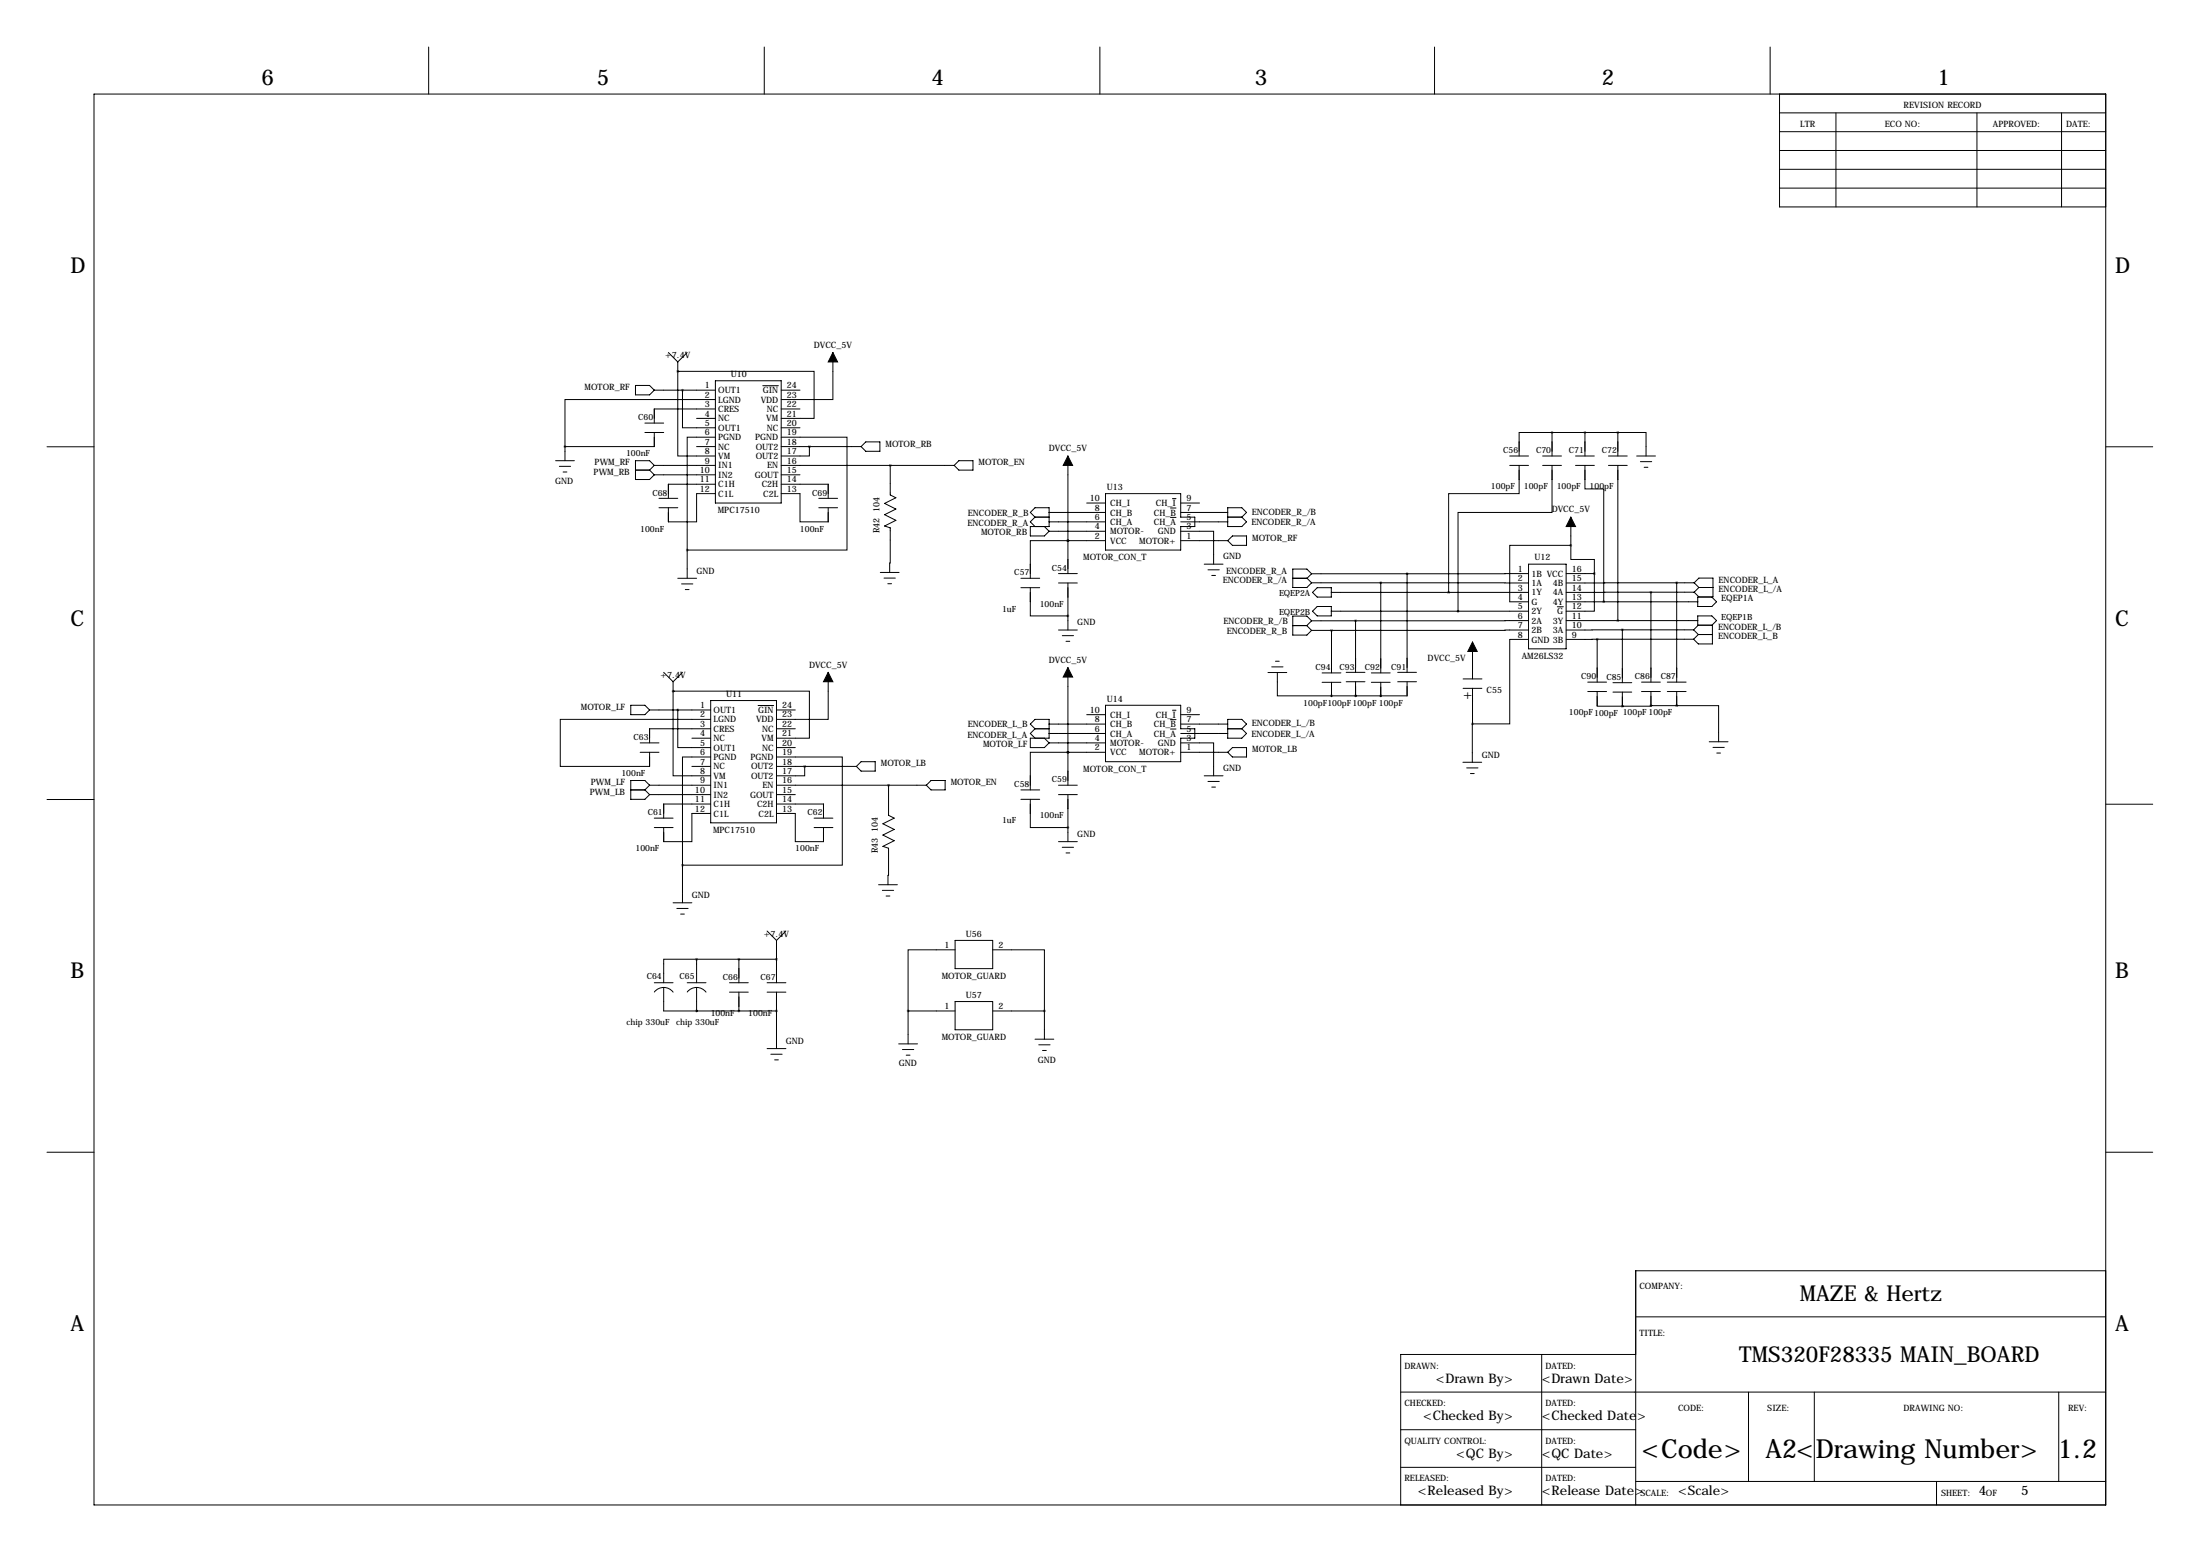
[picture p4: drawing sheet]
<svg xmlns="http://www.w3.org/2000/svg" width="594mm" height="419mm" viewBox="0 0 594 419" stroke-linecap="round" stroke-linejoin="round" font-family="sans-serif">
<g fill="none" stroke="#000" stroke-width=".27">
<path d="M115.8 12.7v12.7M206.5 12.7v12.7M297.2 12.7v12.7M387.6 12.7v12.7M478.3 12.7v12.7M25.4 25.4h543.6v381h-543.6zM480.8 25.4v30.5h88.2M480.8 30.5h88.2M480.8 35.6h88.2M496.1 30.5v25.4M534.2 30.5v25.4M557 30.5v25.4"/>
<path d="M480.8 40.6h88.2M480.8 45.7h88.2M480.8 50.8h88.2M180.6 95.2l2.5 2.5M183.1 97.7v2.6M185.7 95.2l-2.6 2.5M225 95.2v12.7h-13.9M171.7 104.1h3.8l1.3 1.3-1.3 1.2h-3.8zM174.2 114.2h5.1M174.2 116.8h5.1M176.8 105.4h16.5M176.8 116.8v3.8h-24.1"/>
<path d="M183.1 100.3v22.8h10.2M183.1 100.3h36.9v12.7h-8.9M183.1 100.3h.1M184.4 105.4v10.1h8.9M188.2 113h5.1M193.3 107.9h-40.6v12.7M193.3 118.1h-7.6v30.4M193.3 102.8h17.8v33h-17.8zM193.3 110.4h-16.5v3.8M206.1 104.2h4.2M211.1 118.1h17.8v30.4h-43.2M211.1 105.4h5.1"/>
<path d="M211.1 110.4h5.1M211.1 115.5h5.1M233.9 119.3h3.8v2.6h-3.8l-1.2-1.3zM419.4 116.8h-8.9v6.3M419.4 116.8h17.7M419.4 116.8v6.3M428.2 116.8v6.3M437.1 116.8h7.7v6.3M437.1 116.8v6.3M12.7 120.6h12.7M150.1 124.4h5.1M151.1 125.9h3.1"/>
<path d="M152.1 127.5h1.1M152.7 120.6v3.8M171.7 126.9h3.8M175.5 126.9l1.3 1.3M176.8 125.7h16.5M176.8 128.2h16.5M176.8 125.7l-1.3-1.3h-3.8v5.1h3.8l1.3-1.3M176.8 125.7l-1.3 1.2M178.1 134.6h5M178.1 137.1h5M188.2 120.6h5.1M193.3 133.3h-5.1v7.6h-7.6v-3.8"/>
<path d="M193.3 130.8h-12.7v3.8M211.1 133.3h5.1v7.6h7.6v-3.8M211.1 120.6h21.6M211.1 125.7h46.7M211.1 128.2h5.1M211.1 130.8h12.7v3.8M218.7 120.6v2.5h-7.6M221.2 134.6h5.1M221.2 137.1h5.1M240.5 125.7v8l1.6 .7-3.1 1.5 3.1 1.6-3.1 1.5 3.1 1.5-3.1 1.5 1.5 .5-.1 12.1M257.8 125.7l1.3-1.3h3.8v2.5h-3.8zM279.7 139.6l-1.3-1.2 1.3-1.3h3.8v5.1h-5.1v2.5h3.8l1.3-1.2"/>
<path d="M279.7 139.6h3.8M279.7 139.6l-1.3 1.3 1.3 1.3M283.5 138.4h15.2M288.5 123.1v31.8M293.6 135.8h5.1M298.7 133.3h20.3v6.3h3.8v2.6h-3.8v6.3h-20.3zM316.3 137.2h1.5M316.3 139.7h1.5M316.8 134.6h1M319 135.8h5.1M319 138.4h12.7M331.7 137.1h3.8l1.3 1.3-1.3 1.2 1.3 1.3-1.3 1.3h-3.8z"/>
<path d="M331.7 139.6h3.8M407.9 123.1h5.1M407.9 125.7h5.1M410.5 125.7v7.6h-19.1v26.7M416.8 123.1h5.1M416.8 125.7h5.1M419.4 125.7v12.7h-25.4v26.6M424.4 139.6v7.7M425.7 123.1h5.1M425.7 125.7h5.1M428.2 125.7v6.3h5.1v30.5M434.6 123.1h5.1"/>
<path d="M434.6 125.7h5.1M437.1 125.7v41.9M442.2 123.1h5.1M443.2 124.7h3.1M444.2 126.2h1.1M569 120.6h12.7M183.1 156.2h5.1M184.1 157.7h3.1M185.2 159.2h1M185.7 148.5v7.7M237.8 154.6h5.1M238.9 156.1h3"/>
<path d="M239.9 157.6h1M275.8 156.2h5.1M275.8 158.7h5.1M278.4 158.7v7.6h10.1M282.2 142.2l1.3 1.3M283.5 140.9h15.2M283.5 143.5h15.2M286 154.9h5.1M286 157.4h5.1M288.5 146h.1M288.5 146h-10.1v10.2M288.5 157.4v12.7"/>
<path d="M288.5 146h10.2M319 143.5h8.9v8.8M319 140.9h12.7M319 146h12.7M325.4 152.3h5.1M326.4 153.9h3M327.4 155.4h1M333 144.7h3.8v2.6h-3.8l-1.3-1.3zM349.3 156.1h3.8l1.3 1.3M354.4 154.9l-1.3-1.2h-3.8v4.9h3.8l1.3-1.2M354.4 154.9h25.8M354.4 154.9l-1.3 1.3h-3.8"/>
<path d="M354.4 157.4h18.7M354.6 160l1.3-1.3h3.8v2.5h-3.8zM359.7 160h53.3M373.1 157.4h39.9M373.1 157.4v24.3M380.2 154.9v26.7M413 154.9h-32.8M413 152.3h10.2v22.9h-10.2zM423.2 154.9h7.6M424.4 147.3h-16.5v15.2h5.1M424.4 147.3v3.8h6.4v3.8M430.8 154.9v10.1h-7.6"/>
<path d="M446.1 159.9l-22.9 .1M446.1 159.9v24.3M446.1 159.9h11.7M453 157.4h-29.8M453 157.4v26.8M453 157.4h4.8M457.8 157.4l1.2-1.3h3.8v5.1h-3.8l-1.2-1.3M457.8 157.4l1.2 1.2M459 158.6h3.8M459 158.6l-1.2 1.3M286 170.1h5.1M287 171.7h3.1"/>
<path d="M288 173.2h1.1M344.6 178.6h1M349.3 168.9h3.8M353.1 169l1.3 1.2M354.4 167.6l-1.3-1.2h-3.8v5.1h3.8l1.3-1.3M354.4 170.2h5.4M354.4 167.6h11.9M354.4 167.6l-1.3 1.3M354.6 165l1.3-1.2h3.8v2.5h-3.8zM359.7 165h53.3M359.8 170.2v11.5M366.3 167.6v14"/>
<path d="M397.9 173.4v9.9M413 172.7h-5.1v22.8h-10M413 170.1l-53.2 .1M413 167.6h-46.7M420.8 163.8h1.6M423.2 162.5h35.5M423.2 167.6h35.5M431.5 172.6l-8.3 .1M431.5 172.6v11.6M431.5 172.6h26.1M438.4 170.1h-15.2M438.4 170.1v14.3"/>
<path d="M438.4 170.1h19.2M457.6 170.1l1.3 1.2M457.6 170.1l1.3-1.3h3.8v5.1h-3.8l-1.3-1.3M458.7 161.2h3.8l1.3 1.3-1.3 1.3h-3.8zM458.7 166.3h3.8l1.3 1.3-1.3 1.3h-3.8zM458.9 171.3h3.8M458.9 171.3l-1.3 1.3M170.4 190.4h3.8l1.3 1.3-1.3 1.3h-3.8zM175.5 191.7h16.5M179.3 181.6l2.6 2.5M181.9 186.6h36.8v12.7h-8.9M181.9 186.6h.1"/>
<path d="M181.9 186.6v22.9h10.1M181.9 184.1v2.5M183.1 191.7v10.2h8.9M184.4 181.6l-2.5 2.5M186.9 199.3h5.1M192 194.3h-40.6v12.7h24.1v-3.9M192 196.8h-16.5v3.8M192 189.2h17.8v33h-17.8zM204.8 190.5h4.2M209.8 196.8h5.1M209.8 191.7h5.1M223.8 181.6v12.7h-14"/>
<path d="M279.7 196.8l-1.3-1.3 1.3-1.2h3.8v5h-5.1v2.6h3.8l1.3-1.3M279.7 196.8h3.8M279.7 196.8l-1.3 1.3 1.3 1.2M282.2 199.3l1.3 1.3M283.5 195.5h15.2M283.5 198.1h15.2M288.5 180.3v31.7M293.6 193h5.1M298.7 190.4h20.3v6.4h3.8v2.5h-3.8v6.4h-20.3zM316.3 194.3h1.5M316.3 196.9h1.5M316.8 191.8h1"/>
<path d="M319 193h5.1M319 195.5h12.7M319 198.1h12.7M331.7 194.3h3.8l1.3 1.2-1.3 1.3 1.3 1.3-1.3 1.2h-3.8zM331.7 196.8h3.8M342.6 181.6h5.1M343.6 180.1h3.1M345.1 181.6v6.3h35.1v-3.8M357.2 181.7h5.1M357.2 184.3h5.1M359.8 184.3v3.8M363.7 181.6h5.1"/>
<path d="M363.7 184.1h5.1M366.3 187.9h.1M366.3 184.1v3.8M370.5 181.7h5.1M370.5 184.3h5.1M373.1 184.3v3.8M377.6 181.6h5.1M377.6 184.1h5.1M395.3 185.9h5.1M395.3 183.3h5.1M397.9 195.5l-.1 10.3M397.9 185.9v9.6"/>
<path d="M429 184.2h5.1M429 186.7h5.1M431.5 186.7v4h6.9M435.8 184.4h5.1M435.8 186.9h5.1M438.4 190.7h.1M438.4 186.9v3.8M443.5 184.2h5.1M443.5 186.7h5.1M446.1 190.6v.1h-7.7M446.1 190.6h.1M446.1 186.7v3.9"/>
<path d="M446.1 190.6h6.9M450.5 184.2h5.1M450.5 186.7h5.1M453 190.6h.1M453 190.6h11.4v9.7M453 186.7v3.9M12.7 215.9h12.7M170.4 213.3h3.8M173 200.6h5.1M173 203.1h5.1M174.2 213.3l1.3 1.3M175.5 212h16.5"/>
<path d="M175.5 214.6h16.5M175.5 212l-1.3-1.2h-3.8v5h3.8l1.3-1.2M175.5 212l-1.3 1.3M186.9 207h5.1M192 204.4h-7.6v29.2M192 219.7h-5.1v7.6h-7.6v-3.8M192 217.1h-12.7v3.8M209.8 204.4h17.8v29.2h-43.2M209.8 219.7h5.1v7.6h7.6v-3.8M209.8 201.9h5.1M209.8 207h21.6M209.8 212h40.5"/>
<path d="M209.8 214.6h5.1M209.8 217.1h12.7v3.8M217.4 207v2.5h-7.6M231.4 207l1.3-1.3h3.8v2.5h-3.8zM240.1 212v8.2l1.5 .7-3 1.6 3 1.5-3 1.5 3 1.5-3 1.5 1.5 .6-.2 9.8M251.6 210.8h3.8v2.5h-3.8l-1.3-1.3zM275.8 213.3h5.1M275.8 215.8h5.1M278.4 215.8v7.7h10.1M283.5 200.6h15.2M286 212h5.1M286 214.6h5.1"/>
<path d="M288.5 203.1h.1M288.5 203.1h-10.1v10.2M288.5 214.6v12.7M288.5 203.1h10.2M319 200.6h8.9v8.9M319 203.1h12.7M325.4 209.5h5.1M326.4 211h3M327.4 212.5h1M333 201.9h3.8v2.5h-3.8l-1.3-1.3zM395.3 205.8h5.1M396.3 207.4h3"/>
<path d="M397.3 208.9h1M461.8 200.3h5.1M462.8 201.8h3.1M463.9 203.4h1M569 217.2h12.7M176.8 220.9h5.1M176.8 223.5h5.1M184.4 233.6v10.2M220 220.9h5M220 223.5h5M237.4 238.9h5.1M286 227.3h5.1"/>
<path d="M287 228.8h3.1M288 230.3h1.1M181.9 243.8h5M182.9 245.3h3M183.9 246.8h1M188.2 259h-8.9v6.4M188.2 259v6.4M188.2 259h21.6M199.6 259v6.4M207.3 251.4l2.5 2.5M209.8 253.9v11.5M212.3 251.4l-2.5 2.5"/>
<path d="M238.4 240.4h3.1M239.4 242h1M258.1 256.5h-12.7v16.5M258.1 253.9h10.1v7.7h-10.1zM268.2 256.5h14v16.5M176.8 265.4h5.1M176.8 267.9a3.2 3.2 0 0 1 5.1 0M179.3 266.6v6.4h30.5M185.7 265.4h5.1M185.7 267.9a3.2 3.2 0 0 1 5.1 0M188.2 273h.1M188.2 266.6v6.4"/>
<path d="M197.1 265.4h5.1M197.1 267.9h5.1M199.6 267.9v5.1M207.3 265.4h5M207.3 267.9h5M209.8 267.9v15.3M245.4 273h12.7M245.4 273v8.9M258.1 270.5h10.1v7.6h-10.1zM268.2 273h14M282.2 273v7.6M207.3 283.2h5"/>
<path d="M208.3 284.7h3M209.3 286.2h1M242.8 281.9h5.1M243.8 283.4h3.1M244.9 284.9h1M279.7 280.6h5M280.7 282.1h3M281.7 283.7h1M12.7 311.1h12.7M569 311.1h12.7M442 355.6h127M569 343.2h-127v63.2"/>
<path d="M378.5 375.9h190.5M416.6 365.8v40.6M442 365.8h-63.5v40.6M472.4 375.9v24.1M490.2 375.9v24.1M556.3 375.9v24.1M378.5 386.1h63.5M378.5 396.2h63.5M442 400h127M523.2 400v6.4"/>
</g>
<path d="M225 95.2l1.3 2.5h-2.5zM288.5 123.1l1.3 2.6h-2.5zM424.4 139.6l1.3 2.6h-2.5zM397.9 173.4l1.2 2.5h-2.5zM223.8 181.6l1.2 2.5h-2.5zM288.5 180.3l1.3 2.5h-2.5z" fill="#000" stroke="#000" stroke-width=".27"/>
<path d="M288.5 146a.05 .05 0 0 0 .1 0 .05 .05 0 0 0-.1 0zM288.5 166.3a.05 .05 0 0 0 .1 0 .05 .05 0 0 0-.1 0zM288.5 146a.05 .05 0 0 0 .1 0 .05 .05 0 0 0-.1 0zM288.5 203.1a.05 .05 0 0 0 .1 0 .05 .05 0 0 0-.1 0zM288.5 223.5a.05 .05 0 0 0 .1 0 .05 .05 0 0 0-.1 0zM288.5 203.1a.05 .05 0 0 0 .1 0 .05 .05 0 0 0-.1 0zM397.8 195.5a.05 .05 0 0 0 .1 0 .05 .05 0 0 0-.1 0zM424.4 147.3a.05 .05 0 0 0 .1 0 .05 .05 0 0 0-.1 0zM393.9 165a.05 .05 0 0 0 .1 0 .05 .05 0 0 0-.1 0zM428.2 116.8a.05 .05 0 0 0 .1 0 .05 .05 0 0 0-.1 0zM419.3 116.8a.05 .05 0 0 0 .1 0 .05 .05 0 0 0-.1 0zM437.1 116.8a.05 .05 0 0 0 .1 0 .05 .05 0 0 0-.1 0zM183.1 100.3a.05 .05 0 0 0 .1 0 .05 .05 0 0 0-.1 0zM152.6 120.6a.05 .05 0 0 0 .1 0 .05 .05 0 0 0-.1 0zM181.8 186.6a.05 .05 0 0 0 .1 0 .05 .05 0 0 0-.1 0zM183.1 191.7a.05 .05 0 0 0 .1 0 .05 .05 0 0 0-.1 0zM437.1 167.6a.05 .05 0 0 0 .1 0 .05 .05 0 0 0-.1 0zM199.6 259a.05 .05 0 0 0 .1 0 .05 .05 0 0 0-.1 0zM199.6 273a.05 .05 0 0 0 .1 0 .05 .05 0 0 0-.1 0zM245.3 273a.05 .05 0 0 0 .1 0 .05 .05 0 0 0-.1 0zM240.5 125.7a.05 .05 0 0 0 .1 0 .05 .05 0 0 0-.1 0zM431.5 172.6a.05 .05 0 0 0 .1 0 .05 .05 0 0 0-.1 0zM438.3 170.1a.05 .05 0 0 0 .1 0 .05 .05 0 0 0-.1 0zM438.3 190.7a.05 .05 0 0 0 .1 0 .05 .05 0 0 0-.1 0zM453 190.6a.05 .05 0 0 0 .1 0 .05 .05 0 0 0-.1 0zM359.7 170.2a.05 .05 0 0 0 .1 0 .05 .05 0 0 0-.1 0zM366.2 167.6a.05 .05 0 0 0 .1 0 .05 .05 0 0 0-.1 0zM366.2 187.9a.05 .05 0 0 0 .1 0 .05 .05 0 0 0-.1 0zM359.7 187.9a.05 .05 0 0 0 .1 0 .05 .05 0 0 0-.1 0zM453 157.4a.05 .05 0 0 0 .1 0 .05 .05 0 0 0-.1 0z" fill="#000" stroke="#000" stroke-width=".63"/>
<g font-size="7.1">
<text x="443.5" y="393.7">&lt;Code&gt;</text>
<text x="477.1" y="393.7">A2&lt;Drawing Number&gt;</text>
<text x="556" y="393.7">1.2</text>
</g>
<g font-size="5.9">
<text x="70.6" y="22.9">6</text>
<text x="161.3" y="22.9">5</text>
<text x="251.7" y="22.9">4</text>
<text x="339.1" y="22.9">3</text>
<text x="432.8" y="22.9">2</text>
<text x="523.5" y="22.9">1</text>
<text x="19" y="73.7">D</text>
<text x="571.5" y="73.7">D</text>
<text x="19" y="168.9">C</text>
<text x="571.5" y="168.9">C</text>
<text x="19" y="264.2">B</text>
<text x="571.5" y="264.2">B</text>
<text x="486.3" y="351.3">MAZE &amp; Hertz</text>
<text x="19" y="359.4">A</text>
<text x="571.5" y="359.4">A</text>
<text x="470" y="367.8">TMS320F28335 MAIN_BOARD</text>
</g>
<g font-size="3.6">
<text x="395.3" y="188.7">+</text>
<text x="387.9" y="373.4">&lt;Drawn By&gt;</text>
<text x="416.6" y="373.4">&lt;Drawn Date&gt;</text>
<text x="384.5" y="383.5">&lt;Checked By&gt;</text>
<text x="416.6" y="383.5">&lt;Checked Date&gt;</text>
<text x="393.5" y="393.7">&lt;QC By&gt;</text>
<text x="416.6" y="393.7">&lt;QC Date&gt;</text>
<text x="383.1" y="403.8">&lt;Released By&gt;</text>
<text x="416.6" y="403.8">&lt;Release Date&gt;</text>
<text x="453.4" y="403.8">&lt;Scale&gt;</text>
<text x="534.7" y="403.8">4</text>
<text x="546.1" y="403.8">5</text>
</g>
<g font-size="2.4">
<text x="514.4" y="29.2">REVISION RECORD</text>
<text x="486.4" y="34.3">LTR</text>
<text x="509.3" y="34.3">ECO NO:</text>
<text x="538.5" y="34.3">APPROVED:</text>
<text x="558.3" y="34.3">DATE:</text>
<text x="219.9" y="93.9">DVCC_5V</text>
<text x="179.7" y="96.7">+7.4V</text>
<text x="197.5" y="101.8">U10</text>
<text x="158" y="105.4">MOTOR_RF</text>
<text x="190.4" y="104.9">1</text>
<text x="190.4" y="107.4">2</text>
<text x="194.1" y="106.2">OUT1</text>
<text x="206.1" y="106.2">GIN</text>
<text x="212.6" y="104.9">24</text>
<text x="212.6" y="107.4">23</text>
<text x="190.4" y="109.9">3</text>
<text x="190.4" y="112.5">4</text>
<text x="194.1" y="108.7">LGND</text>
<text x="194.1" y="111.3">CRES</text>
<text x="194.1" y="113.8">NC</text>
<text x="205.6" y="108.7">VDD</text>
<text x="207.1" y="113.8">VM</text>
<text x="207.2" y="111.3">NC</text>
<text x="212.6" y="109.9">22</text>
<text x="212.6" y="112.5">21</text>
<text x="190.4" y="115">5</text>
<text x="190.4" y="117.6">6</text>
<text x="194.1" y="116.4">OUT1</text>
<text x="194.1" y="118.9">PGND</text>
<text x="204.1" y="118.9">PGND</text>
<text x="207.2" y="116.4">NC</text>
<text x="212.6" y="115">20</text>
<text x="212.6" y="117.6">19</text>
<text x="160.7" y="125.7">PWM_RF</text>
<text x="190.4" y="120.1">7</text>
<text x="190.4" y="122.6">8</text>
<text x="190.4" y="125.2">9</text>
<text x="194.1" y="121.4">NC</text>
<text x="194.1" y="124">VM</text>
<text x="204.2" y="121.4">OUT2</text>
<text x="204.2" y="124">OUT2</text>
<text x="212.6" y="120.1">18</text>
<text x="212.6" y="122.6">17</text>
<text x="212.6" y="125.2">16</text>
<text x="239.3" y="120.6">MOTOR_RB</text>
<text x="264.4" y="125.7">MOTOR_EN</text>
<text x="283.4" y="121.9">DVCC_5V</text>
<text x="150" y="130.7">GND</text>
<text x="160.4" y="128.2">PWM_RB</text>
<text x="189.1" y="127.7">10</text>
<text x="189.1" y="130.3">11</text>
<text x="194.1" y="126.5">IN1</text>
<text x="194.1" y="129.1">IN2</text>
<text x="194.1" y="131.6">C1H</text>
<text x="203.9" y="129.1">GOUT</text>
<text x="205.8" y="131.6">C2H</text>
<text x="207.3" y="126.5">EN</text>
<text x="212.6" y="127.7">15</text>
<text x="212.6" y="130.3">14</text>
<text x="189.1" y="132.8">12</text>
<text x="194.1" y="134.1">C1L</text>
<text x="206.2" y="134.1">C2L</text>
<text x="212.6" y="132.8">13</text>
<text x="294.5" y="135.3">10</text>
<text x="295.8" y="137.9">8</text>
<text x="299.1" y="132.3">U13</text>
<text x="300" y="136.7">CH_I</text>
<text x="312.3" y="136.7">CH_I</text>
<text x="320.5" y="135.3">9</text>
<text x="320.5" y="137.9">7</text>
<text x="193.9" y="138.5">MPC17510</text>
<text x="237.6" y="144" transform="rotate(-90 237.6 144)">R42</text>
<text x="237.6" y="138.2" transform="rotate(-90 237.6 138.2)">104</text>
<text x="261.4" y="142">ENCODER_R_A</text>
<text x="261.5" y="139.3">ENCODER_R_B</text>
<text x="295.8" y="140.4">6</text>
<text x="295.8" y="143">4</text>
<text x="300" y="139.2">CH_B</text>
<text x="300" y="141.8">CH_A</text>
<text x="311.8" y="139.2">CH_B</text>
<text x="311.8" y="141.8">CH_A</text>
<text x="320.5" y="140.4">5</text>
<text x="320.5" y="143">3</text>
<text x="338.1" y="141.8">ENCODER_R_/A</text>
<text x="338.2" y="139">ENCODER_R_/B</text>
<text x="419.3" y="138.4">DVCC_5V</text>
<text x="265.1" y="144.6">MOTOR_RB</text>
<text x="295.8" y="145.5">2</text>
<text x="300" y="144.3">MOTOR-</text>
<text x="300" y="146.8">VCC</text>
<text x="307.8" y="146.8">MOTOR+</text>
<text x="312.9" y="144.3">GND</text>
<text x="320.5" y="145.5">1</text>
<text x="338.3" y="146">MOTOR_RF</text>
<text x="188.2" y="154.9">GND</text>
<text x="292.7" y="151.2">MOTOR_CON_T</text>
<text x="330.5" y="151.1">GND</text>
<text x="331.3" y="154.9">ENCODER_R_A</text>
<text x="410.1" y="154.4">1</text>
<text x="413.8" y="155.7">1B VCC</text>
<text x="414.6" y="151.3">U12</text>
<text x="424.7" y="154.4">16</text>
<text x="330.4" y="157.4">ENCODER_R_/A</text>
<text x="410.1" y="156.9">2</text>
<text x="410.1" y="159.5">3</text>
<text x="413.8" y="158.3">1A</text>
<text x="413.8" y="160.8">1Y</text>
<text x="419.6" y="158.3">4B</text>
<text x="419.6" y="160.8">4A</text>
<text x="424.7" y="156.9">15</text>
<text x="424.7" y="159.5">14</text>
<text x="464.4" y="157.4">ENCODER_L_A</text>
<text x="464.4" y="159.9">ENCODER_L_/A</text>
<text x="410.1" y="162">4</text>
<text x="410.1" y="164.5">5</text>
<text x="410.1" y="167.1">6</text>
<text x="413.8" y="163.3">G</text>
<text x="413.8" y="165.9">2Y</text>
<text x="419.6" y="163.3">4Y</text>
<text x="420.8" y="165.9">G</text>
<text x="424.7" y="162">13</text>
<text x="424.7" y="164.5">12</text>
<text x="424.7" y="167.1">11</text>
<text x="465.1" y="162.3">EQEP1A</text>
<text x="291.1" y="168.9">GND</text>
<text x="330.6" y="168.6">ENCODER_R_/B</text>
<text x="331.4" y="171.2">ENCODER_R_B</text>
<text x="410.1" y="169.6">7</text>
<text x="410.1" y="172.2">8</text>
<text x="413.8" y="168.4">2A</text>
<text x="413.8" y="171">2B</text>
<text x="413.8" y="173.5">GND 3B</text>
<text x="419.6" y="168.4">3Y</text>
<text x="419.6" y="171">3A</text>
<text x="424.7" y="169.6">10</text>
<text x="424.7" y="172.2">9</text>
<text x="464.2" y="170.1">ENCODER_L_/B</text>
<text x="464.2" y="172.6">ENCODER_L_B</text>
<text x="283.4" y="179">DVCC_5V</text>
<text x="385.7" y="178.6">DVCC_5V</text>
<text x="411.2" y="177.9">AM26LS32</text>
<text x="178.5" y="183.1">+7.4V</text>
<text x="218.6" y="180.3">DVCC_5V</text>
<text x="157" y="191.7">MOTOR_LF</text>
<text x="189.1" y="191.2">1</text>
<text x="196.2" y="188.2">U11</text>
<text x="211.3" y="191.2">24</text>
<text x="299.1" y="189.4">U14</text>
<text x="401.7" y="187">C55</text>
<text x="189.1" y="193.8">2</text>
<text x="189.1" y="196.3">3</text>
<text x="192.8" y="192.6">OUT1</text>
<text x="192.8" y="195.1">LGND</text>
<text x="192.8" y="197.6">CRES</text>
<text x="204.3" y="195.1">VDD</text>
<text x="204.8" y="192.6">GIN</text>
<text x="205.9" y="197.6">NC</text>
<text x="211.3" y="193.8">23</text>
<text x="211.3" y="196.3">22</text>
<text x="261.5" y="196.4">ENCODER_L_B</text>
<text x="294.5" y="192.5">10</text>
<text x="295.8" y="195">8</text>
<text x="295.8" y="197.6">6</text>
<text x="300" y="193.8">CH_I</text>
<text x="300" y="196.4">CH_B</text>
<text x="311.8" y="196.4">CH_B</text>
<text x="312.3" y="193.8">CH_I</text>
<text x="320.5" y="192.5">9</text>
<text x="320.5" y="195">7</text>
<text x="320.5" y="197.6">5</text>
<text x="338.2" y="196.1">ENCODER_L_/B</text>
<text x="189.1" y="198.8">4</text>
<text x="189.1" y="201.4">5</text>
<text x="189.1" y="203.9">6</text>
<text x="192.8" y="200.2">NC</text>
<text x="192.8" y="202.7">OUT1</text>
<text x="205.8" y="200.2">VM</text>
<text x="205.9" y="202.7">NC</text>
<text x="211.3" y="198.8">21</text>
<text x="211.3" y="201.4">20</text>
<text x="211.3" y="203.9">19</text>
<text x="261.4" y="199.2">ENCODER_L_A</text>
<text x="265.6" y="201.7">MOTOR_LF</text>
<text x="295.8" y="200.1">4</text>
<text x="295.8" y="202.6">2</text>
<text x="300" y="198.9">CH_A</text>
<text x="300" y="201.4">MOTOR-</text>
<text x="300" y="204">VCC</text>
<text x="307.8" y="204">MOTOR+</text>
<text x="311.8" y="198.9">CH_A</text>
<text x="312.9" y="201.4">GND</text>
<text x="320.5" y="200.1">3</text>
<text x="320.5" y="202.6">1</text>
<text x="338.1" y="199">ENCODER_L_/A</text>
<text x="338.3" y="203.1">MOTOR_LB</text>
<text x="189.1" y="206.5">7</text>
<text x="189.1" y="209">8</text>
<text x="192.8" y="205.3">PGND</text>
<text x="192.8" y="207.8">NC</text>
<text x="202.8" y="205.3">PGND</text>
<text x="202.9" y="207.8">OUT2</text>
<text x="211.3" y="206.5">18</text>
<text x="211.3" y="209">17</text>
<text x="238" y="207">MOTOR_LB</text>
<text x="292.7" y="208.4">MOTOR_CON_T</text>
<text x="330.5" y="208.2">GND</text>
<text x="400.4" y="204.6">GND</text>
<text x="159.4" y="214.6">PWM_LB</text>
<text x="159.7" y="212">PWM_LF</text>
<text x="187.8" y="214.1">10</text>
<text x="189.1" y="211.5">9</text>
<text x="192.8" y="210.3">VM</text>
<text x="192.8" y="212.9">IN1</text>
<text x="192.8" y="215.4">IN2</text>
<text x="202.7" y="215.4">GOUT</text>
<text x="202.9" y="210.3">OUT2</text>
<text x="206.1" y="212.9">EN</text>
<text x="211.3" y="211.5">16</text>
<text x="211.3" y="214.1">15</text>
<text x="256.9" y="212">MOTOR_EN</text>
<text x="187.8" y="216.6">11</text>
<text x="187.8" y="219.2">12</text>
<text x="192.8" y="218">C1H</text>
<text x="192.8" y="220.5">C1L</text>
<text x="204.6" y="218">C2H</text>
<text x="205" y="220.5">C2L</text>
<text x="211.3" y="216.6">14</text>
<text x="211.3" y="219.2">13</text>
<text x="192.7" y="224.9">MPC17510</text>
<text x="237.2" y="224.7" transform="rotate(-90 237.2 224.7)">104</text>
<text x="291.1" y="226">GND</text>
<text x="237.2" y="230.5" transform="rotate(-90 237.2 230.5)">R43</text>
<text x="186.9" y="242.5">GND</text>
<text x="206.4" y="252.9">+7.4V</text>
<text x="255.2" y="256">1</text>
<text x="261" y="252.9">U56</text>
<text x="269.7" y="256">2</text>
<text x="254.4" y="264.2">MOTOR_GUARD</text>
<text x="261" y="269.4">U57</text>
<text x="255.2" y="272.5">1</text>
<text x="269.7" y="272.5">2</text>
<text x="212.3" y="281.9">GND</text>
<text x="254.4" y="280.8">MOTOR_GUARD</text>
<text x="242.8" y="288">GND</text>
<text x="280.4" y="287">GND</text>
<text x="443" y="348">COMPANY:</text>
<text x="443" y="360.7">TITLE:</text>
<text x="379.5" y="369.6">DRAWN:</text>
<text x="417.6" y="369.6">DATED:</text>
<text x="379.5" y="379.7">CHECKED:</text>
<text x="417.6" y="379.7">DATED:</text>
<text x="453.4" y="381">CODE:</text>
<text x="477.5" y="381">SIZE:</text>
<text x="514.4" y="381">DRAWING NO:</text>
<text x="558.8" y="381">REV:</text>
<text x="379.5" y="389.9">QUALITY CONTROL:</text>
<text x="417.6" y="389.9">DATED:</text>
<text x="379.5" y="400">RELEASED:</text>
<text x="417.6" y="400">DATED:</text>
<text x="443.2" y="403.9">SCALE:</text>
<text x="524.5" y="403.9">SHEET:</text>
<text x="536.6" y="403.9">OF</text>
</g>
<g font-size="2.3">
<text x="172.5" y="113.5">C60</text>
<text x="169.2" y="123.2">100nF</text>
<text x="406.1" y="122.4">C56</text>
<text x="415" y="122.4">C70</text>
<text x="423.9" y="122.4">C71</text>
<text x="432.8" y="122.4">C72</text>
<text x="176.3" y="133.8">C68</text>
<text x="219.5" y="133.8">C69</text>
<text x="402.8" y="132.1">100pF</text>
<text x="411.7" y="132.1">100pF</text>
<text x="420.6" y="132.1">100pF</text>
<text x="429.5" y="132.1">100pF</text>
<text x="173" y="143.5">100nF</text>
<text x="216.2" y="143.5">100nF</text>
<text x="274.1" y="155.4">C57</text>
<text x="284.2" y="154.1">C54</text>
<text x="345.6" y="161">EQEP2A</text>
<text x="270.8" y="165.1">1uF</text>
<text x="280.9" y="163.9">100nF</text>
<text x="345.6" y="166">EQEP2B</text>
<text x="465.1" y="167.3">EQEP1B</text>
<text x="355.4" y="180.9">C94</text>
<text x="362" y="180.8">C93</text>
<text x="368.8" y="180.9">C92</text>
<text x="375.9" y="180.8">C91</text>
<text x="427.2" y="183.4">C90</text>
<text x="434" y="183.6">C85</text>
<text x="441.8" y="183.4">C86</text>
<text x="448.7" y="183.4">C87</text>
<text x="352.1" y="190.7">100pF100pF100pF 100pF</text>
<text x="423.9" y="193.2">100pF100pF 100pF 100pF</text>
<text x="171.2" y="199.8">C63</text>
<text x="167.9" y="209.6">100nF</text>
<text x="274.1" y="212.5">C58</text>
<text x="284.2" y="211.3">C59</text>
<text x="175" y="220.2">C61</text>
<text x="218.2" y="220.2">C62</text>
<text x="280.9" y="221">100nF</text>
<text x="270.8" y="222.3">1uF</text>
<text x="171.7" y="229.9">100nF</text>
<text x="214.9" y="229.9">100nF</text>
<text x="174.7" y="264.4">C64</text>
<text x="183.6" y="264.4">C65</text>
<text x="195.3" y="264.6">C66</text>
<text x="205.5" y="264.6">C67</text>
<text x="192" y="274.4">100nF</text>
<text x="202.2" y="274.4">100nF</text>
<text x="169.3" y="276.8">chip 330uF</text>
<text x="182.7" y="276.8">chip 330uF</text>
</g>
</svg>
